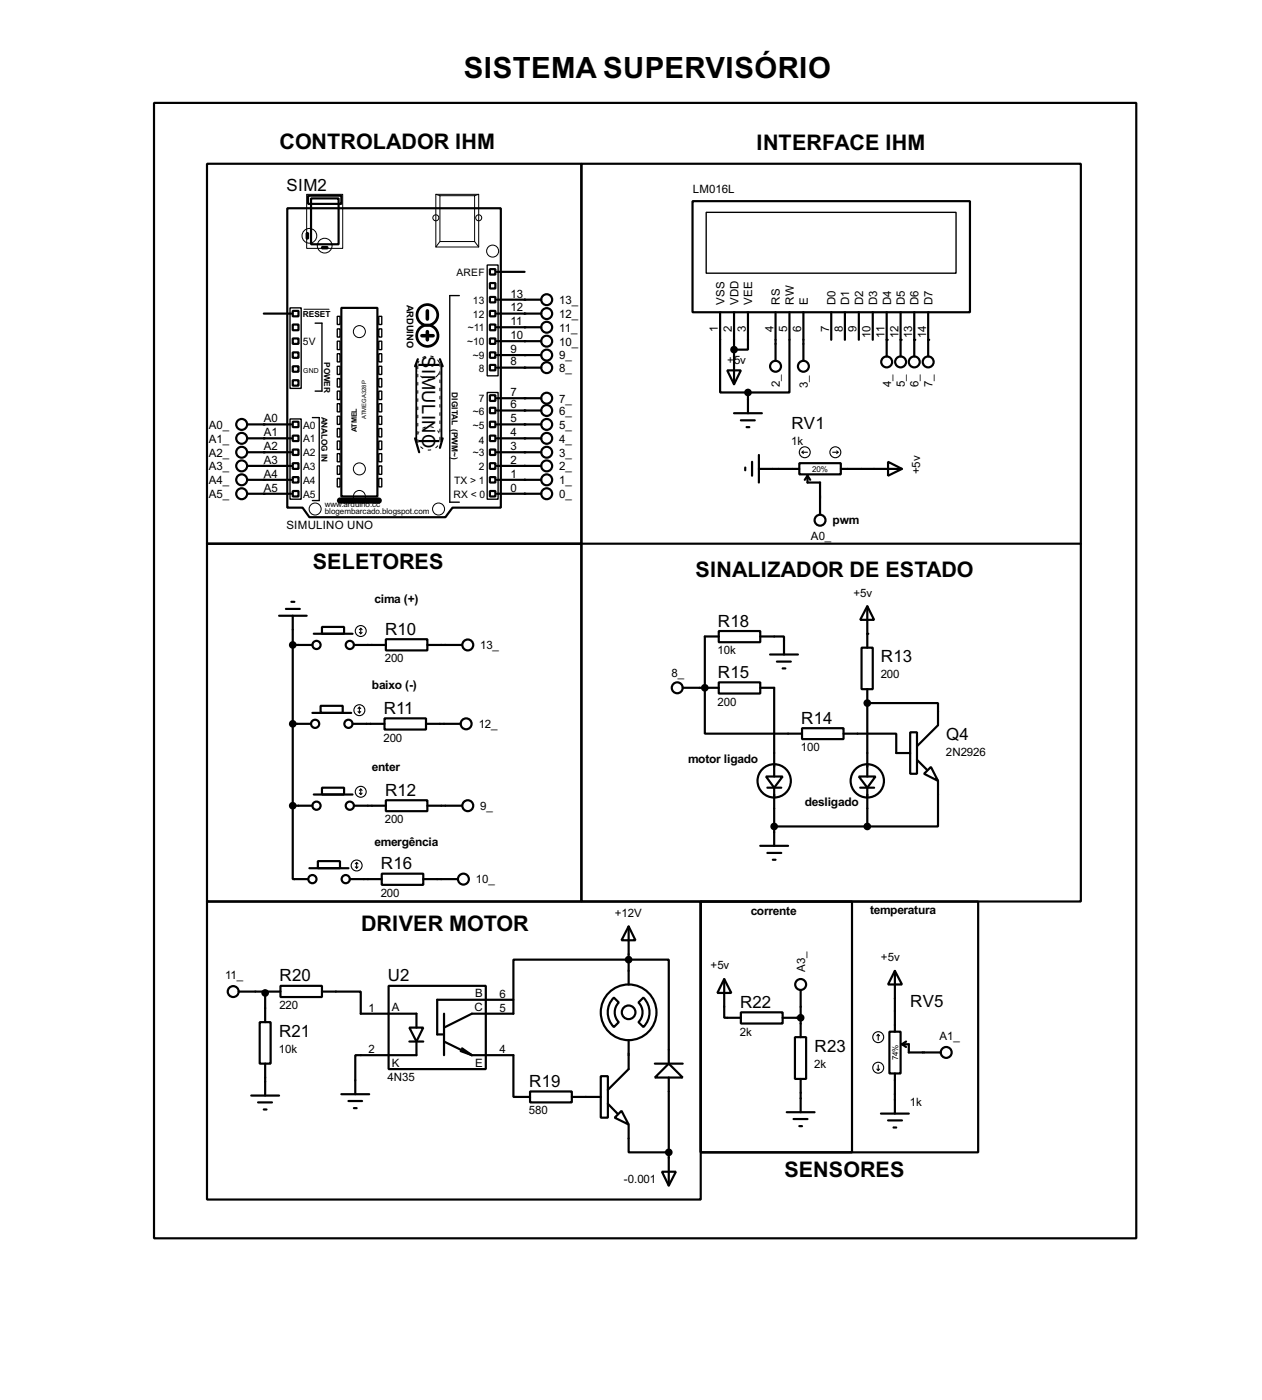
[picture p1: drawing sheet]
<svg xmlns="http://www.w3.org/2000/svg" width="231mm" height="256mm" viewBox="0 0 231 256" stroke-linecap="round" stroke-linejoin="round" font-family="sans-serif">
<g fill="#000">
<circle cx="96.1" cy="57.5" r=".2"/>
<circle cx="96.1" cy="60" r=".2"/>
<circle cx="96.1" cy="54.9" r=".2"/>
<circle cx="48.3" cy="77.8" r=".2"/>
<circle cx="96.1" cy="73" r=".2"/>
<circle cx="96.1" cy="67.4" r=".2"/>
<circle cx="96.1" cy="65.1" r=".2"/>
<circle cx="96.1" cy="77.8" r=".2"/>
<circle cx="96.1" cy="75.2" r=".2"/>
<circle cx="96.1" cy="62.5" r=".2"/>
<circle cx="162.4" cy="62.3" r=".2"/>
<circle cx="164.9" cy="62.3" r=".2"/>
<circle cx="167.4" cy="62.3" r=".2"/>
<circle cx="170" cy="62.3" r=".2"/>
<circle cx="48.3" cy="82.9" r=".2"/>
<circle cx="48.3" cy="87.9" r=".2"/>
<circle cx="48.3" cy="90.5" r=".2"/>
<circle cx="48.3" cy="85.4" r=".2"/>
<circle cx="48.3" cy="80.3" r=".2"/>
<circle cx="96.1" cy="90.5" r=".2"/>
<circle cx="96.1" cy="85.4" r=".2"/>
<circle cx="96.1" cy="82.9" r=".2"/>
<circle cx="96.1" cy="87.9" r=".2"/>
<circle cx="96.1" cy="80.3" r=".2"/>
<circle cx="158.8" cy="116.1" r=".2"/>
<circle cx="129.1" cy="126" r=".2"/>
<circle cx="158.8" cy="128.8" r=".2"/>
</g>
<g fill="none" stroke="#000" stroke-width=".4">
<path d="M28.2 18.9h179.9v208h-179.9zM37.9 30h68.6v69.6h-68.6zM52.6 38.2h39.1v54.8h-8.8l-1.3 1.8h-24.9l-1.3-1.8h-2.8zM56.4 35.9h6.1v1.5h-6.1zM57 36.4h5v8.4h-5zM106.5 30h91.4v135.2h-91.4zM126.8 36.9h50.8v20.3h-50.8zM48.3 57.5h5.1M53.6 59.5h1.1v1h-1.1zM53.6 57h1.1v1h-1.1zM56.2 42.7h.2v1h-.2zM59 45.3h1v.2h-1z"/>
<path d="M62.5 56.4h6.6v34.6h-6.6zM89.7 49.3h1v1h-1zM89.7 54.4h1v1h-1zM89.7 57h1v1h-1zM89.7 59.5h1v1h-1zM89.7 51.9h1v1h-1zM91 54.9h8.1M91 57.5h8.1M91 60h8.1M91 49.8h5.1M131.9 57.2v14.7h5.1M134.4 57.2v13.2"/>
<path d="M137 57.2v6.9h-2.6M142 57.2v8.9M144.6 57.2v14.7h-7.6M147.1 57.2v8.9M152.2 57.2v5.1M154.7 57.2v5.1M157.3 57.2v5.1M159.8 57.2v5.1M162.4 57.2v8.1M164.9 57.2v8.1M167.4 57.2v8.1M170 57.2v8.1"/>
<path d="M45.3 77.8h8.1M53.6 64.6h1.1v1h-1.1zM53.6 69.7h1.1v1h-1.1zM53.6 77.3h1.1v1h-1.1zM53.6 79.8h1.1v1h-1.1zM53.6 67.1h1.1v1h-1.1zM53.6 62h1.1v1h-1.1zM76.3 66.9h4.5v13.9h-4.5zM76.5 65.8l-.5 1.3M80.6 65.8l.5 1.3M89.7 62h1v1h-1zM89.7 64.6h1v1h-1z"/>
<path d="M89.7 72.4h1v1.1h-1zM89.7 74.7h1v1h-1zM89.7 77.3h1v1h-1zM89.7 79.8h1v1h-1zM89.7 66.9h1v1h-1zM91 62.5h8.1M91 65.1h8.1M91 67.4h8.1M91 73h8.1M91 75.2h8.1M91 77.8h8.1M133.2 67.9h2.5l-1.3 2.5z"/>
<path d="M134.4 75.7h5.1M135.7 77h2.5M136.7 78.3h.5M137 71.9v3.8M37.9 99.6h68.6v65.6h-68.6zM45.3 80.3h8.1M45.3 82.9h8.1M45.3 85.4h8.1M45.3 87.9h8.1M45.3 90.5h8.1M53.6 82.4h1.1v1h-1.1zM53.6 84.9h1.1v1h-1.1z"/>
<path d="M53.6 87.4h1.1v1h-1.1zM53.6 90h1.1v1h-1.1zM76 80.3l.8 2.6M81.1 80.3l-.5 1.8M89.7 82.4h1v1h-1zM89.7 84.9h1v1h-1zM89.7 87.4h1v1h-1zM89.7 90h1v1h-1zM91 80.3h8.1M91 82.9h8.1M91 85.4h8.1M91 87.9h8.1"/>
<path d="M91 90.5h8.1M106.5 99.6h91.4M136.5 85.7v.5M137.7 84.6v2.6M139 85.9h7.4M139 83.4v5M146.4 84.9h7.6v2h-7.6zM147.9 87.2v1.2h2.3v5.9M147.9 87.2l-.5 .7M147.9 87.2l.5 .7M154 85.9h11.2M162.6 84.6l2.6 1.3-2.6 1.3z"/>
<path d="M51.1 112.8h5.1M52.4 111.6h2.5M53.4 110.3h.5M53.6 118.2h3.6M53.6 112.8v34.8M57.5 116.1h7.1M59 114.9h4v1.2h-4zM64.8 118.2h5.9M70.7 117.1h7.6v2.1h-7.6zM78.3 118.2h6.3M131.6 115.6h7.6v2.1h-7.6zM131.6 116.6h-2.5v17.8h17.8"/>
<path d="M139.2 116.6h4.4v3.3M141 119.9h5.1M157.8 118.7h2v7.6h-2zM158.8 111.1l1.3 2.5h-2.6zM158.8 111.1v7.6M53.6 132.6h3.4M57.2 130.6h7.1M58.7 129.3h4.1v1.3h-4.1zM64.6 132.6h5.8M70.4 131.6h7.6v2.1h-7.6zM78 132.6h6.4M125 126h6.6"/>
<path d="M131.6 125h7.6v2.1h-7.6zM139.2 126h2.6v16.3M142.3 121.2h2.5M143.3 122.5h.5M146.9 133.4h7.6v2h-7.6zM154.5 134.4h9.6v3.6h2.6M158.8 128.8h13v4.1l-3.9 3.8M158.8 126.3v16M166.7 134.2h1.2v7.6h-1.2zM167.9 139.2l1.8 1.8M53.6 147.6v13.5h2.8M53.6 147.6h3.6"/>
<path d="M56.7 159.1h7.1M57.5 145.6h7.1M58.2 157.8h4.1v1.3h-4.1zM59 144.3h4v1.3h-4zM64.8 147.6h5.9M70.7 146.6h7.6v2h-7.6zM78.3 147.6h6.3M139.2 155h5.1M140.3 142.3h3l-1.5 2zM140.5 144.3h2.6M140.5 156.3h2.6M141.5 157.5h.5"/>
<path d="M141.8 144.3v10.7M141.8 151.4h17M157.3 142.3h3l-1.5 2zM157.5 144.3h2.6M158.8 144.3v7.1M170.5 140.5l1.3 2.6-2.6-1.3zM171.8 143.1v8.3h-13M37.9 165.2h90.4v54.6h-90.4zM64.1 161.1h5.8M69.9 160.1h7.6v2h-7.6zM77.5 161.1h6.4M115.1 169.7l1.3 2.6h-2.6z"/>
<path d="M115.1 169.7v10.7M128.3 165.2h50.8v45.9h-50.8zM128.3 165.2h27.7v45.9h-27.7zM132.6 179.4l1.3 2.5h-2.5zM132.6 179.4v7.1h3.1M163.9 177.9l1.3 2.5h-2.6zM163.9 177.9v11.1M43.7 181.7h7.7M47.6 187.3h2v7.6h-2zM48.6 181.9v5.4M48.6 194.9v5.8M51.4 180.6h7.6v2.1h-7.6z"/>
<path d="M59 181.7h7.1v4h10.2v2.6M71.2 180.6h17.8v15.3h-17.8zM75 188.3h2.5l-1.2 2.5zM75 190.8h2.5M76.3 190.8v2.5h-11.2v7.2M81.3 188.3l5.1-2.6h7.6v-9.9h28.5v19.1M81.3 185.7v7.6M81.3 190.8l5.1 2.5M84.4 192.6l2 .7M84.6 192.1l1.8 1.2M86.4 193.3h7.6v7.7h3.1M94 183.2h-13.9v6.3h1.2"/>
<path d="M97.1 200h7.6v2h-7.6zM110 197.2h1.3v7.6h-1.3zM112.4 182.8l.9 .9a2.54 2.54 0 0 0 0 3.6l-.9 .9a3.8 3.8 0 0 1 0-5.4zM115.1 190.6v5.3l-3.8 3.8M116.9 183.7l.9-.9a3.8 3.8 0 0 1 0 5.4l-.9-.9a2.54 2.54 0 0 0 0-3.6zM119.9 194.9h5.1M122.5 194.9l2.5 2.5h-5.1zM122.5 197.4v19.8M135.7 185.5h7.6v2h-7.6zM143.3 186.5h3.3M145.6 190h2v7.7h-2zM146.6 181.4v8.6"/>
<path d="M146.6 197.7v6.1M162.9 189h2v7.7h-2zM163.9 196.7v7.3M165.2 191.3h1.2v1.5h5.9M165.2 191.3l.7 .5M165.9 190.8l-.7 .5M46 200.7h5.1M47.3 202h2.5M48.3 203.3h.5M62.5 200.5h5.1M63.8 201.7h2.5M64.8 203h.5"/>
<path d="M104.7 201h5.3M111.3 202.2l1.8 1.8M112.6 204.8l1.2-1.3 1.3 2.5zM115.1 206v5.1h7.4M121.2 214.7h2.6l-1.3 2.5zM144.1 203.8h5.1M145.3 205h2.6M146.4 206.3h.5M161.3 204h5.1M162.6 205.3h2.6M163.6 206.6h.5"/>
<circle cx="100.1" cy="60" r="1"/>
<circle cx="100.1" cy="57.5" r="1"/>
<circle cx="100.1" cy="54.9" r="1"/>
<circle cx="44.2" cy="77.8" r="1"/>
<circle cx="100.1" cy="62.5" r="1"/>
<circle cx="100.1" cy="73" r="1"/>
<circle cx="100.1" cy="65.1" r="1"/>
<circle cx="100.1" cy="75.2" r="1"/>
<circle cx="100.1" cy="67.4" r="1"/>
<circle cx="100.1" cy="77.8" r="1"/>
<circle cx="142" cy="67.1" r="1"/>
<circle cx="147.1" cy="67.1" r="1"/>
<circle cx="162.3" cy="66.3" r="1"/>
<circle cx="164.9" cy="66.3" r="1"/>
<circle cx="167.4" cy="66.3" r="1"/>
<circle cx="169.9" cy="66.3" r="1"/>
<circle cx="44.2" cy="85.4" r="1"/>
<circle cx="44.2" cy="80.3" r="1"/>
<circle cx="44.2" cy="87.9" r="1"/>
<circle cx="44.2" cy="90.5" r="1"/>
<circle cx="44.2" cy="82.9" r="1"/>
<circle cx="100.1" cy="80.3" r="1"/>
<circle cx="100.1" cy="85.4" r="1"/>
<circle cx="100.1" cy="82.9" r="1"/>
<circle cx="100.1" cy="90.5" r="1"/>
<circle cx="100.1" cy="87.9" r="1"/>
<circle cx="150.1" cy="95.3" r="1"/>
<circle cx="57.9" cy="118.2" r=".75"/>
<circle cx="64" cy="118.2" r=".75"/>
<circle cx="85.6" cy="118.2" r="1"/>
<circle cx="57.7" cy="132.6" r=".75"/>
<circle cx="63.8" cy="132.6" r=".75"/>
<circle cx="85.3" cy="132.6" r="1"/>
<circle cx="124" cy="126" r="1"/>
<circle cx="57.9" cy="147.6" r=".75"/>
<circle cx="64" cy="147.6" r=".75"/>
<circle cx="85.6" cy="147.6" r="1"/>
<circle cx="141.7" cy="143.1" r="3.1"/>
<circle cx="158.8" cy="143.1" r="3.1"/>
<circle cx="57.2" cy="161.1" r=".75"/>
<circle cx="63.3" cy="161.1" r=".75"/>
<circle cx="84.8" cy="161.1" r="1"/>
<circle cx="42.7" cy="181.7" r="1"/>
<circle cx="115.1" cy="185.5" r="5.1"/>
<circle cx="115.1" cy="185.5" r="1.25"/>
<circle cx="146.6" cy="180.4" r="1"/>
<circle cx="173.2" cy="192.8" r="1"/>
</g>
<g fill="none" stroke="#000" stroke-width=".25">
<path d="M129.3 38.9h45.8v11.2h-45.8zM53.1 56.4h2.1v14.8h-2.1zM57.7 59.2h1.3v12.5h-1.3M61.8 58h.5v1.5h-.5zM69.4 58h.5v1.5h-.5zM84.1 54.2h-1.7v37.8h1.7M89.2 48.6h2v20.3h-2zM53.1 76.8h2.1v14.7h-2.1zM57.2 76.5h1.3v15.2h-1.3M61.8 60.3h.5v1.5h-.5zM61.8 62.5h.5v1.6h-.5zM61.8 64.8h.5v1.5h-.5z"/>
<path d="M61.8 67.1h.5v1.5h-.5zM61.8 69.4h.5v1.5h-.5zM61.8 71.7h.5v1.5h-.5zM61.8 74h.5v1.5h-.5zM61.8 76.3h.5v1.5h-.5zM61.8 78.5h.5v1.6h-.5zM69.4 60.3h.5v1.5h-.5zM69.4 62.5h.5v1.6h-.5zM69.4 64.8h.5v1.5h-.5zM69.4 67.1h.5v1.5h-.5zM69.4 69.4h.5v1.5h-.5zM69.4 71.7h.5v1.5h-.5z"/>
<path d="M69.4 74h.5v1.5h-.5zM69.4 76.3h.5v1.5h-.5zM69.4 78.5h.5v1.6h-.5zM89.2 71.9h2v19.6h-2zM61.8 80.8h.5v1.6h-.5zM61.8 83.1h.5v1.5h-.5zM61.8 85.4h.5v1.5h-.5zM61.8 87.7h.5v1.5h-.5zM69.4 80.8h.5v1.6h-.5zM69.4 83.1h.5v1.5h-.5zM69.4 85.4h.5v1.5h-.5zM69.4 87.7h.5v1.5h-.5z"/>
</g>
<g fill="none" stroke="#fff" stroke-width=".18">
<path d="M76.5 66.6v14.5M80.6 66.6v14.5"/>
<circle cx="78.5" cy="67.4" r="2.15"/>
<circle cx="78.5" cy="80.3" r="2.15"/>
</g>
<circle cx="78.5" cy="67.4" r="2.15" fill="none" stroke="#000" stroke-width=".18" stroke-dasharray="2 1 .5 1 .5 1"/>
<g fill="none" stroke="#000" stroke-width=".18" stroke-dasharray=".5 1">
<path d="M80.6 66.6v14.5M76.5 81.1v-14.5"/>
<circle cx="78.5" cy="80.3" r="2.15"/>
</g>
<g fill="none" stroke="#000" stroke-width=".5">
<circle cx="78.2" cy="57.7" r="1.9"/>
<circle cx="78.2" cy="61.5" r="1.95"/>
</g>
<path d="M78.3 57v1.5M77.3 61.5h2M78.3 60.8v1.5" fill="none" stroke="#000" stroke-width=".65"/>
<g fill="none" stroke="#000" stroke-width=".18">
<path d="M56.2 35.6h6.6v9.9h-6.6zM79.8 35.6h7.9v9.7h-7.9zM79.8 35.6l.8 .3M80.6 35.9h6.3v8.4h-6.3zM87.7 35.6l-.8 .3M55.7 56.7h4.6M80.6 44.3l-.8 1M86.9 44.3l.8 1"/>
<circle cx="79.8" cy="39.9" r=".55"/>
<circle cx="87.6" cy="39.9" r=".55"/>
<circle cx="56.6" cy="43.2" r="1.35"/>
<circle cx="59.4" cy="45" r="1.35"/>
<circle cx="90.2" cy="46" r="1.1"/>
<circle cx="65.8" cy="60.8" r="1.1"/>
<circle cx="57.7" cy="93.3" r="1.1"/>
<circle cx="65.8" cy="85.9" r="1.1"/>
<circle cx="65.8" cy="91" r="1.1"/>
<circle cx="80.3" cy="93.3" r="1.1"/>
</g>
<path d="M62.3 91.7h7.1" fill="none" stroke="#000" stroke-width="1.2"/>
<g fill="#000" stroke="#000" stroke-width=".4">
<circle cx="134.4" cy="64.1" r=".5"/>
<circle cx="136.9" cy="71.9" r=".5"/>
<circle cx="53.6" cy="118.2" r=".5"/>
<circle cx="53.6" cy="132.6" r=".5"/>
<circle cx="129" cy="126" r=".5"/>
<circle cx="158.8" cy="128.8" r=".5"/>
<circle cx="53.6" cy="147.6" r=".5"/>
<circle cx="141.7" cy="151.4" r=".5"/>
<circle cx="158.8" cy="151.4" r=".5"/>
<circle cx="115.1" cy="175.8" r=".5"/>
<circle cx="48.5" cy="181.9" r=".5"/>
<circle cx="146.6" cy="186.5" r=".5"/>
<circle cx="122.4" cy="211.1" r=".5"/>
</g>
<g fill="none" stroke="#000" stroke-width=".2">
<path d="M146.9 82.9h1M146.9 82.9l.2 .2M147.1 82.6l-.2 .3M152.5 82.9h1M153.2 82.6l.3 .3M153.5 82.9l-.3 .2M65.8 115.9l.3 .2M66.1 115.1v1M66.1 115.1l-.3 .3M66.1 115.1l.2 .3M66.3 115.9l-.2 .2M65.6 130.4l.2 .2"/>
<path d="M65.8 129.6v1M65.8 129.6l-.2 .2M65.8 129.6l.3 .2M66.1 130.4l-.3 .2M65.1 158.8l.2 .3M65.3 158v1.1M65.3 158l-.2 .3M65.3 158l.3 .3M65.6 158.8l-.3 .3M65.8 145.3l.3 .3M66.1 144.6v1M66.1 144.6l-.3 .2"/>
<path d="M66.1 144.6l.2 .2M66.3 145.3l-.2 .3M160.6 195.9l.2 .2M160.8 189.5l-.2 .3M160.8 189.5l.3 .3M160.8 189.5v1.1M160.8 195.1v1M161.1 195.9l-.3 .2"/>
<circle cx="147.3" cy="82.9" r="1"/>
<circle cx="152.9" cy="82.9" r="1"/>
<circle cx="66" cy="115.6" r="1"/>
<circle cx="65.8" cy="130.1" r="1"/>
<circle cx="65.3" cy="158.6" r="1"/>
<circle cx="66" cy="145.1" r="1"/>
<circle cx="160.8" cy="195.6" r="1"/>
<circle cx="160.8" cy="190" r="1"/>
</g>
<text font-size="6" x="84.9" y="14.4">SISTEMA SUPERVISÓRIO</text>
<g font-size="4.4">
<text x="51.2" y="27.2">CONTROLADOR IHM</text>
<text x="138.5" y="27.5">INTERFACE IHM</text>
<text x="57.3" y="104.2">SELETORES</text>
<text x="127.4" y="105.8">SINALIZADOR DE ESTADO</text>
<text x="66.1" y="170.5">DRIVER MOTOR</text>
<text x="143.6" y="215.7">SENSORES</text>
</g>
<g font-size="3.8">
<text x="77.3" y="65.3" transform="rotate(90 77.3 65.3)">S</text>
<text x="77.3" y="67.6" transform="rotate(90 77.3 67.6)">IMULINO</text>
</g>
<g font-size="3.5">
<text x="52.5" y="34.9">SIM2</text>
<text x="144.9" y="78.7">RV1</text>
<text x="70.5" y="116.3">R10</text>
<text x="131.5" y="114.8">R18</text>
<text x="131.5" y="124.2">R15</text>
<text x="161.3" y="121.4">R13</text>
<text x="70.3" y="130.8">R11</text>
<text x="146.7" y="132.6">R14</text>
<text x="173.3" y="135.6">Q4</text>
<text x="70.5" y="145.8">R12</text>
<text x="69.8" y="159.3">R16</text>
<text x="51.2" y="179.8">R20</text>
<text x="71" y="179.8">U2</text>
<text x="135.5" y="184.7">R22</text>
<text x="166.7" y="184.4">RV5</text>
<text x="51.1" y="189.9">R21</text>
<text x="149.2" y="192.7">R23</text>
<text x="96.9" y="199.1">R19</text>
</g>
<g font-size="2.5">
<text x="152.5" y="96.1">pwm</text>
<text x="68.6" y="110.6">cima (+)</text>
<text x="68.1" y="126.3">baixo (-)</text>
<text x="68.1" y="141.3">enter</text>
<text x="126" y="139.8">motor ligado</text>
<text x="147.4" y="147.6">desligado</text>
<text x="68.6" y="155">emergência</text>
<text x="137.5" y="167.7">corrente</text>
<text x="159.3" y="167.5">temperatura</text>
</g>
<g font-size="2.4">
<text x="126.9" y="35.3">LM016L</text>
<text x="93.5" y="59.6">11</text>
<text x="93.5" y="57.1">12</text>
<text x="93.5" y="54.5">13</text>
<text x="102.4" y="55.7">13_</text>
<text x="102.4" y="58.2">12_</text>
<text x="132.6" y="55.9" transform="rotate(-90 132.6 55.9)">VSS</text>
<text x="135.2" y="55.9" transform="rotate(-90 135.2 55.9)">VDD</text>
<text x="137.8" y="55.9" transform="rotate(-90 137.8 55.9)">VEE</text>
<text x="142.8" y="55.9" transform="rotate(-90 142.8 55.9)">RS</text>
<text x="145.3" y="55.9" transform="rotate(-90 145.3 55.9)">RW</text>
<text x="147.9" y="55.9" transform="rotate(-90 147.9 55.9)">E</text>
<text x="153" y="55.9" transform="rotate(-90 153 55.9)">D0</text>
<text x="155.5" y="55.9" transform="rotate(-90 155.5 55.9)">D1</text>
<text x="158.1" y="55.9" transform="rotate(-90 158.1 55.9)">D2</text>
<text x="160.6" y="55.9" transform="rotate(-90 160.6 55.9)">D3</text>
<text x="163.2" y="55.9" transform="rotate(-90 163.2 55.9)">D4</text>
<text x="165.7" y="55.9" transform="rotate(-90 165.7 55.9)">D5</text>
<text x="168.2" y="55.9" transform="rotate(-90 168.2 55.9)">D6</text>
<text x="170.8" y="55.9" transform="rotate(-90 170.8 55.9)">D7</text>
<text x="93.5" y="64.7">9</text>
<text x="93.5" y="62.1">10</text>
<text x="102.4" y="60.7">11_</text>
<text x="102.4" y="63.3">10_</text>
<text x="102.4" y="65.9">9_</text>
<text x="131.5" y="60.9" transform="rotate(-90 131.5 60.9)">1</text>
<text x="134" y="60.9" transform="rotate(-90 134 60.9)">2</text>
<text x="136.6" y="60.8" transform="rotate(-90 136.6 60.8)">3</text>
<text x="141.6" y="60.8" transform="rotate(-90 141.6 60.8)">4</text>
<text x="144.2" y="60.9" transform="rotate(-90 144.2 60.9)">5</text>
<text x="146.7" y="60.9" transform="rotate(-90 146.7 60.9)">6</text>
<text x="151.8" y="60.8" transform="rotate(-90 151.8 60.8)">7</text>
<text x="154.3" y="60.8" transform="rotate(-90 154.3 60.8)">8</text>
<text x="156.9" y="60.9" transform="rotate(-90 156.9 60.9)">9</text>
<text x="159.4" y="62" transform="rotate(-90 159.4 62)">10</text>
<text x="162" y="61.9" transform="rotate(-90 162 61.9)">11</text>
<text x="164.5" y="62" transform="rotate(-90 164.5 62)">12</text>
<text x="167" y="62" transform="rotate(-90 167 62)">13</text>
<text x="169.6" y="62" transform="rotate(-90 169.6 62)">14</text>
<text x="93.5" y="67">8</text>
<text x="102.4" y="68.1">8_</text>
<text x="133.2" y="66.6">+</text>
<text x="134.4" y="66.6">5v</text>
<text x="142.8" y="70.9" transform="rotate(-90 142.8 70.9)">2_</text>
<text x="147.9" y="71.2" transform="rotate(-90 147.9 71.2)">3_</text>
<text x="163.2" y="70.9" transform="rotate(-90 163.2 70.9)">4_</text>
<text x="165.7" y="70.9" transform="rotate(-90 165.7 70.9)">5_</text>
<text x="168.2" y="70.9" transform="rotate(-90 168.2 70.9)">6_</text>
<text x="170.8" y="70.9" transform="rotate(-90 170.8 70.9)">7_</text>
<text x="48.3" y="77.4">A0</text>
<text x="93.5" y="77.4">5</text>
<text x="93.5" y="74.8">6</text>
<text x="93.5" y="72.6">7</text>
<text x="102.4" y="73.7">7_</text>
<text x="102.4" y="76">6_</text>
<text x="38.2" y="78.6">A0_</text>
<text x="38.2" y="81.1">A1_</text>
<text x="38.2" y="83.6">A2_</text>
<text x="48.3" y="82.5">A2</text>
<text x="48.3" y="79.9">A1</text>
<text x="93.5" y="82.5">3</text>
<text x="93.5" y="79.9">4</text>
<text x="102.4" y="78.6">5_</text>
<text x="102.4" y="81.1">4_</text>
<text x="102.4" y="83.6">3_</text>
<text x="144.9" y="81.6">1k</text>
<text x="38.2" y="86.2">A3_</text>
<text x="38.2" y="88.7">A4_</text>
<text x="48.3" y="87.5">A4</text>
<text x="48.3" y="85">A3</text>
<text x="93.5" y="87.5">1</text>
<text x="93.5" y="85">2</text>
<text x="102.4" y="86.2">2_</text>
<text x="102.4" y="88.7">1_</text>
<text x="168.5" y="86.9" transform="rotate(-90 168.5 86.9)">+5v</text>
<text x="38.2" y="91.3">A5_</text>
<text x="48.3" y="90.1">A5</text>
<text x="93.5" y="90.1">0</text>
<text x="102.4" y="91.3">0_</text>
<text x="52.4" y="97">SIMULINO UNO</text>
<text x="148.5" y="98.9">A0_</text>
<text x="156.3" y="109.3">+5v</text>
<text x="87.9" y="119">13_</text>
<text x="131.4" y="119.9">10k</text>
<text x="70.5" y="121.4">200</text>
<text x="123" y="124">8_</text>
<text x="161.3" y="124.3">200</text>
<text x="131.4" y="129.3">200</text>
<text x="70.2" y="135.9">200</text>
<text x="87.7" y="133.4">12_</text>
<text x="146.7" y="137.6">100</text>
<text x="173.2" y="138.5">2N2926</text>
<text x="87.9" y="148.4">9_</text>
<text x="70.5" y="150.8">200</text>
<text x="87.2" y="161.9">10_</text>
<text x="69.7" y="164.3">200</text>
<text x="112.6" y="168">+12V</text>
<text x="41.2" y="179.4">11_</text>
<text x="130.1" y="177.6">+5v</text>
<text x="147.4" y="178.1" transform="rotate(-90 147.4 178.1)">A3_</text>
<text x="161.3" y="176.1">+5v</text>
<text x="51.2" y="184.9">220</text>
<text x="67.5" y="185.3">1</text>
<text x="71.7" y="185.3">A</text>
<text x="86.9" y="185.3">C</text>
<text x="87" y="182.7">B</text>
<text x="91.5" y="185.3">5</text>
<text x="91.5" y="182.7">6</text>
<text x="135.5" y="189.7">2k</text>
<text x="172" y="190.6">A1_</text>
<text x="51.1" y="192.9">10k</text>
<text x="67.5" y="192.9">2</text>
<text x="71.7" y="195.4">K</text>
<text x="87" y="195.4">E</text>
<text x="91.5" y="192.9">4</text>
<text x="149.1" y="195.7">2k</text>
<text x="71" y="198.1">4N35</text>
<text x="166.6" y="202.7">1k</text>
<text x="96.9" y="204.2">580</text>
<text x="114.3" y="216.8">-0.001</text>
</g>
<g font-size="2.1">
<text x="83.6" y="50.6">AREF</text>
<text x="86.6" y="55.7">13</text>
<text x="86.6" y="58.2">12</text>
<text x="55.5" y="63.3">5V</text>
<text x="85.6" y="63.3">~10</text>
<text x="85.7" y="60.7">~11</text>
<text x="86.6" y="65.8">~9</text>
<text x="87.7" y="68.1">8</text>
<text x="86.6" y="76">~6</text>
<text x="87.7" y="73.7">7</text>
<text x="55.5" y="78.5">A0</text>
<text x="55.5" y="81.1">A1</text>
<text x="55.5" y="83.6">A2</text>
<text x="86.6" y="78.5">~5</text>
<text x="86.6" y="83.6">~3</text>
<text x="87.7" y="81.3">4</text>
<text x="55.5" y="86.1">A3</text>
<text x="55.5" y="88.7">A4</text>
<text x="83.1" y="88.7">TX &gt; 1</text>
<text x="87.7" y="86.1">2</text>
<text x="55.5" y="91.2">A5</text>
<text x="83" y="91.2">RX &lt; 0</text>
</g>
<text font-size="1.9" x="74.5" y="55.8" transform="rotate(90 74.5 55.8)">ARDUINO</text>
<g font-size="1.7">
<text x="55.5" y="58.1">RESET</text>
<text x="59.4" y="66.3" transform="rotate(90 59.4 66.3)">POWER</text>
<text x="82.8" y="71.8" transform="rotate(90 82.8 71.8)">DIGITAL (PWM~)</text>
<text x="58.9" y="76.4" transform="rotate(90 58.9 76.4)">ANALOG IN</text>
<text x="148.7" y="86.5">20%</text>
<text x="59.5" y="92.9">www.arduino.cc</text>
<text x="59.5" y="94.1">blogembarcado.blogspot.com</text>
<text x="164.5" y="194.3" transform="rotate(-90 164.5 194.3)">74%</text>
</g>
<text font-size="1.5" x="65.4" y="79.2" transform="rotate(-90 65.4 79.2)">ATMEL</text>
<text font-size="1.4" x="55.5" y="68.4">GND</text>
<text font-size="1.2" x="67" y="76.7" transform="rotate(-90 67 76.7)">ATMEGA328P</text>
</svg>
